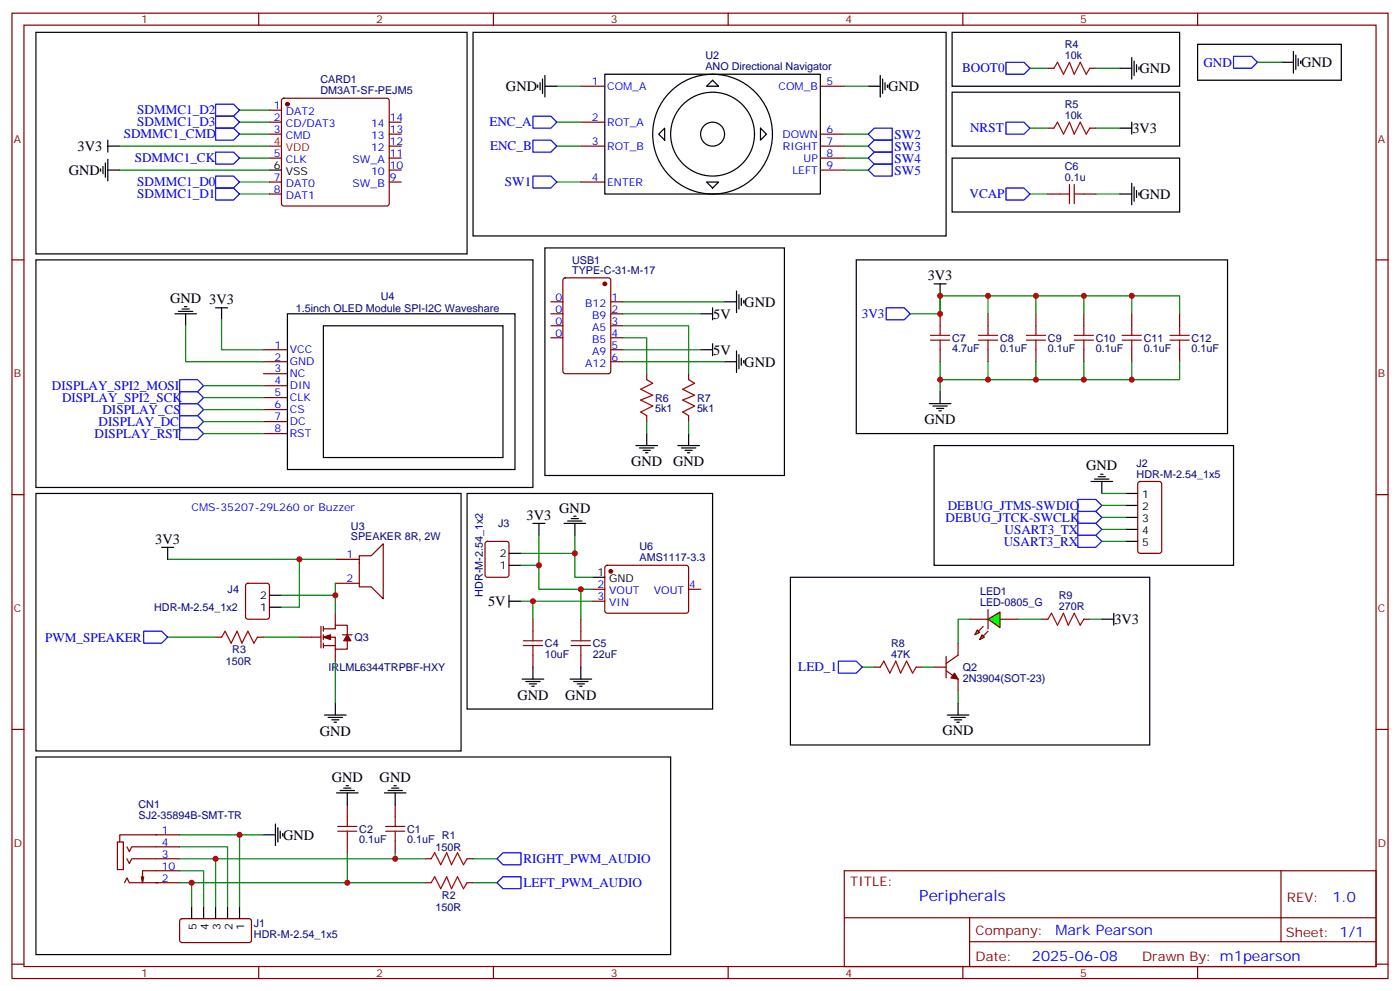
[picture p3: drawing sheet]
<svg xmlns="http://www.w3.org/2000/svg" width="412mm" height="292mm" viewBox="0 0 412 292" stroke-linecap="round" stroke-linejoin="round" font-family="sans-serif">
<g fill="none" stroke="#870000" stroke-width=".35">
<path d="M3.5 3.9h405.4v284.3h-405.4zM7.1 7.4h398.2v277.3h-398.2zM76.2 3.9v3.5M145.3 3.9v3.5M214.5 3.9v3.5M283.6 3.9v3.5M352.8 3.9v3.5M79.4 32.5h3.5M79.4 36h3.5M79.4 39.5h3.5M83.1 29.1l.5-.2h30.3l.5 .2 .3 .5v30.4l-.3 .5-.5 .2h-30.3l-.5-.3-.2-.4v-30.4zM114.7 36h3.5"/>
<path d="M114.7 39.5h3.5M171.1 36h7.1M171.1 25.4h7.1M241.7 39.5h7M241.7 25.4h7M308.7 20.1h1.7M308.7 37.7h1.7M321 20.1h1.8M321 37.7h1.8M79.4 46.6h3.5M79.4 53.6h3.5M79.4 57.2h3.5"/>
<path d="M114.7 46.6h3.5M114.7 53.6h3.5M114.7 50.1h3.5M114.7 43h3.5M171.1 53.6h7.1M171.1 43h7.1M241.7 46.6h7M241.7 50.1h7M241.7 43h7M308.7 57.2h3.5M319.3 57.2h3.5M3.5 76.6h3.6"/>
<path d="M405.3 76.6h3.6M162.3 88.9h3.5M162.3 92.4h3.5M162.3 96h3.5M162.3 99.5h3.5M166 82.1l.5-.3h12.7l.7 .5v27.1l-.4 .6-13 .1-.6-.5-.1-27zM179.9 88.9h3.5M179.9 92.4h3.5M179.9 96h3.5M179.9 99.5h3.5M276.9 92.4v3.6M291 92.4v3.6"/>
<path d="M305.2 92.4v3.6M319.3 92.4v3.6M333.4 92.4v3.6M347.5 92.4v3.6M77.6 103h7.1M77.6 106.5h7.1M77.6 110.1h7.1M77.6 113.6h7.1M77.6 117.1h7.1M179.9 103h3.5M179.9 106.5h3.5M190.5 110.1v1.7"/>
<path d="M202.8 110.1v1.7M276.9 103v3.5M291 103v3.5M305.2 103v3.5M319.3 103v3.5M333.4 103v3.5M347.5 103v3.5M77.6 120.7h7.1M77.6 124.2h7.1M77.6 127.7h7.1M190.5 122.4v1.8M202.8 122.4v1.8"/>
<path d="M3.5 145.7h3.6M143.1 159.7l.5-.2h5.6l.7 .4v9.4l-.4 .7h-5.9l-.7-.4v-9.4zM335.4 142l.4-.2h5.7l.6 .4 .1 20.1-.5 .6-5.9 .1-.6-.5-.1-20zM405.3 145.7h3.6M98.8 171.8h7M98.8 164.7h7M105.8 163.7h3.6l3.5-3.5v16.2l-3.5-3.5h-3.6zM174.6 173.6h3.6M174.6 177.1h3.6M178.4 166.7l.5-.2 23.5 .1 .4 .6v13l-.7 .4h-23.5l-.4-.7v-12.7zM202.8 173.6h3.6M63.5 187.7h1.8"/>
<path d="M75.8 187.7h1.8M157 182.4v3.5M157 193v3.5M171.1 182.4v3.5M171.1 193v3.5M257.5 196.5h1.8M269.9 196.5h1.7M275.2 196.5h3.5M278.7 197.6l3.5 2.4v3.6M278.7 193.3v6.4M282.2 189.4v3.6l-3.5 2.4M285.8 182.4h5.2"/>
<path d="M294.6 182.4h5.3M3.5 214.8h3.6M405.3 214.8h3.6M102.3 237.1v3.5M116.4 237.1v3.5M34.6 248h1.7v8.1h-1.7zM36.7 260l.7-1.4 .7 1.4h8.5M37.4 249.4l.7 1.4 .7-1.4h14.1M37.4 252.9l.7 1.5 .7-1.5h14.1M42.3 258.2l-.3 1.8M45.9 245.9h7M45.9 260h7"/>
<path d="M46.2 245.9h-10.9v2.1M52.9 256.5h-10.9v3.5l-.4-1.8M102.3 247.7v3.5M116.4 247.7v3.5M125.2 252.9h1.8M125.2 260h1.8M137.6 252.9h1.7M137.6 260h1.7M248.7 256.5h156.6v28.2h-156.6zM377.3 256.5v20.9M53.2 270.8l.4-.2h20.1l.4 .7-.1 5.9-.6 .4h-20.1l-.4-.7v-5.6zM248.7 270.3h156.5"/>
<path d="M285.6 277.4h119.6M285.6 270.3v14.1M3.5 284h3.6M76.2 284.7v3.5M145.3 284.7v3.5M214.5 284.7v3.5M283.6 284.7v3.5M352.8 284.7v3.5M405.3 284h3.6"/>
</g>
<g fill="#870000" stroke="#870000" stroke-width=".35">
<path d="M281.2 198.3l1 1.7-2.1-.3z"/>
<circle cx="84.7" cy="30.7" r=".53"/>
<circle cx="179.9" cy="168.3" r=".53"/>
<circle cx="178.2" cy="83.6" r=".53"/>
</g>
<path d="M79.4 43h3.5" fill="none" stroke="#f00" stroke-width=".35"/>
<g fill="none" stroke="#000" stroke-width=".35">
<path d="M10.6 9.5h127v65.3h-127zM139.3 9.5h139.4v60h-139.4zM280.5 9.5h67v15.9h-67zM333.4 16.9v6.4M334.1 18v4.2M334.8 19.1v2.1M335.5 19.8v.7M352.8 13.1h42.3v10.5h-42.3zM377.5 18.3h3.5M381 15.2v6.3M381.7 16.2v4.3M382.4 17.3v2.1"/>
<path d="M383.1 18v.7M158.4 25v.8M159.1 24.3v2.2M159.8 23.3v4.2M160.5 25.4h3.5M160.5 22.2v6.4M178.2 21.9h63.5v35.3h-63.5zM194 39.5l1.8-1.8v3.6zM208.1 25.4l1.8-1.8 1.8 1.8zM224 37.7l1.8 1.8-1.8 1.8zM255.8 25.4h3.5M259.3 22.2v6.4"/>
<path d="M260 23.3v4.2M260.7 24.3v2.2M261.4 25v.8M280.5 27.2h67v15.8h-67zM329.8 20.1h3.6M329.8 37.7h3.6M333.4 36v3.5M29.6 49.7v.7M30.3 49v2.2M31 48v4.2M31.7 50.1h3.6M31.7 41.3v3.5"/>
<path d="M31.7 46.9v6.4M31.7 43h3.6M79.4 50.1h3.5M208.1 53.6h3.6l-1.8 1.8zM280.5 46.6h67v15.8h-67zM329.8 57.2h3.6M333.4 54v6.3M334.1 55v4.3M334.8 56.1v2.1M335.5 56.8v.7M10.6 76.6h146.4v67h-146.4zM160.5 73h70.6v67.1h-70.6z"/>
<path d="M252.2 76.6h109.4v51.1h-109.4zM51.5 92.4h6.4M52.6 91.7h4.2M53.6 91h2.1M54.3 90.3h.7M54.7 92.4v3.6M63.5 90.7h3.5M65.3 90.7v3.5M84.7 92.4h67v45.9h-67zM95.2 96h53v38.8h-53zM206.4 92.4h3.5M209.9 90.7v3.5"/>
<path d="M213.4 88.9h3.6M217 85.7v6.4M217.7 86.8v4.2M218.4 87.8v2.2M219.1 88.5v.8M275.2 83.6h3.5M276.9 83.6v3.5M206.4 103h3.5M209.9 101.2v3.6M213.4 106.5h3.6M217 103.4v6.3M217.7 104.4v4.3"/>
<path d="M218.4 105.5v2.1M219.1 106.2v.7M273.8 118.9h6.3M274.8 119.6h4.2M276.9 115.4v3.5M187.3 131.2h6.4M188.4 131.9h4.2M189.4 132.6h2.2M190.1 133.4h.8M190.5 127.7v3.5M199.7 131.2h6.3M200.7 131.9h4.3"/>
<path d="M201.8 132.6h2.1M202.5 133.4h.7M202.8 127.7v3.5M275.2 131.2h88.2v35.3h-88.2zM275.9 120.3h2.1M276.6 121h.7M324.2 139.7h.7M10.6 145.3h125.2v75.9h-125.2zM137.6 145.3h72.3v63.5h-72.3zM157 154.2h3.5M158.7 154.2v3.5M166.2 154.2h6.3"/>
<path d="M167.2 153.5h4.2M168.3 152.8h2.1M169 152h.7M169.3 154.2v3.5M321.4 141.8h6.3M322.4 141.1h4.3M323.5 140.4h2.1M324.6 141.8v3.5M331.6 145.3h3.5M331.6 148.9h3.5M331.6 152.4h3.5M331.6 155.9h3.5"/>
<path d="M331.6 159.5h3.5M47.6 161.2h3.6M49.4 161.2v3.5M149.9 177.1h3.6M149.9 175.3v3.6M149.9 166.5h3.6M149.9 163h3.6M174.6 170h3.6M157 196.5v3.5M171.1 196.5v3.5M95.6 210.6h6.4M96.7 211.3h4.2"/>
<path d="M97.7 212h2.1M98.4 212.7h.7M98.8 207.1v3.5M153.8 200h6.4M154.9 200.7h4.2M155.9 201.4h2.1M156.6 202.1h.7M167.9 200h6.4M169 200.7h4.2M170 201.4h2.2M170.7 202.1h.7M10.6 223h187v58.2h-187z"/>
<path d="M99.1 233.5h6.4M100.2 232.8h4.2M101.2 232.1h2.2M102 231.4h.7M102.3 233.5v3.6M113.2 233.5h6.4M114.3 232.8h4.2M115.4 232.1h2.1M116.1 231.4h.7M116.4 233.5v3.6M77.6 245.9h3.5M81.1 242.7v6.4"/>
<path d="M81.8 243.8v4.2M82.5 244.8v2.1M83.3 245.5v.7M56.4 267.1v3.5M60 267.1v3.5M63.5 267.1v3.5M67 267.1v3.5M70.6 267.1v3.5"/>
<circle cx="209.9" cy="39.5" r="17.6"/>
<circle cx="209.9" cy="39.5" r="12.3"/>
<circle cx="209.9" cy="39.5" r="3.5"/>
</g>
<g fill="none" stroke="#00f" stroke-width=".35">
<path d="M296.3 18.3h5.3l1.8 1.8-1.8 1.8h-5.3zM363.4 16.6h5.3l1.7 1.7-1.7 1.8h-5.3zM63.5 37.7h5.3l1.8 1.8-1.8 1.8h-5.3zM63.5 34.2h5.3l1.8 1.8-1.8 1.7h-5.3zM63.5 30.7h5.3l1.8 1.8-1.8 1.7h-5.3zM157 34.2h5.3l1.7 1.8-1.7 1.7h-5.3zM255.8 39.5l1.7-1.8h5.3v3.6h-5.3zM296.3 36h5.3l1.8 1.7-1.8 1.8h-5.3zM63.5 44.8h5.3l1.8 1.8-1.8 1.7h-5.3zM63.5 55.4h5.3l1.8 1.8-1.8 1.7h-5.3zM63.5 51.9h5.3l1.8 1.7-1.8 1.8h-5.3zM157 41.3h5.3l1.7 1.7-1.7 1.8h-5.3z"/>
<path d="M157 51.9h5.3l1.7 1.7-1.7 1.8h-5.3zM255.8 43l1.7-1.7h5.3v3.5h-5.3zM255.8 46.6l1.7-1.8h5.3v3.5h-5.3zM255.8 50.1l1.7-1.8h5.3v3.6h-5.3zM296.3 55.4h5.3l1.8 1.8-1.8 1.7h-5.3zM261.1 90.7h5.2l1.8 1.7-1.8 1.8h-5.2zM52.9 118.9h5.3l1.8 1.8-1.8 1.7h-5.3zM52.9 115.4h5.3l1.8 1.7-1.8 1.8h-5.3zM52.9 111.8h5.3l1.8 1.8-1.8 1.8h-5.3zM52.9 125.9h5.3l1.8 1.8-1.8 1.8h-5.3zM52.9 122.4h5.3l1.8 1.8-1.8 1.7h-5.3zM317.5 147.1h5.3l1.8 1.8-1.8 1.7h-5.3z"/>
<path d="M317.5 150.6h5.3l1.8 1.8-1.8 1.8h-5.3zM317.5 157.7h5.3l1.8 1.8-1.8 1.7h-5.3zM317.5 154.2h5.3l1.8 1.7-1.8 1.8h-5.3zM42.3 185.9h5.3l1.8 1.8-1.8 1.7h-5.3zM246.9 194.7h5.3l1.8 1.8-1.8 1.8h-5.3zM146.4 260l1.8-1.8h5.3v3.6h-5.3zM146.4 252.9l1.8-1.7h5.3v3.5h-5.3z"/>
</g>
<g fill="none" stroke="#008700" stroke-width=".35">
<path d="M370.4 18.3h7.1M70.6 32.5h8.8M70.6 36h8.8M70.6 39.5h8.8M164 36h7.1M164 25.4h7.1M248.7 39.5h7.1M248.7 25.4h7.1M303.4 20.1h5.3M303.4 37.7h5.3M322.8 20.1h7M322.8 37.7h7"/>
<path d="M35.3 50.1h44.1M35.3 43h44.1M70.6 46.6h8.8M70.6 53.6h8.8M70.6 57.2h8.8M164 53.6h7.1M164 43h7.1M248.7 46.6h7.1M248.7 50.1h7.1M248.7 43h7.1M303.4 57.2h5.3M322.8 57.2h7"/>
<path d="M54.7 96v10.5h22.9M65.3 94.2v8.8h12.3M183.4 99.5h7.1v10.6M183.4 96h19.4v14.1M183.4 88.9h30M183.4 92.4h23M276.9 87.1v5.3h-8.8M276.9 87.1h70.6v5.3M276.9 87.1v5.3M291 87.1v5.3M305.2 87.1v5.3M319.3 87.1v5.3"/>
<path d="M333.4 87.1v5.3M60 113.6h17.6M60 117.1h17.6M183.4 106.5h30M183.4 103h23M276.9 106.5v5.3M291 106.5v5.3M305.2 106.5v5.3M319.3 106.5v5.3M333.4 106.5v5.3M347.5 106.5v5.3h-70.6v3.6M60 120.7h17.6"/>
<path d="M60 124.2h17.6M60 127.7h17.6M190.5 124.2v3.5M202.8 124.2v3.5M158.7 157.7v15.9h15.9M169.3 157.7v12.3h5.3M324.6 145.3h7M324.6 148.9h7M324.6 152.4h7M324.6 155.9h7M324.6 159.5h7M49.4 164.7h49.4"/>
<path d="M153.5 177.1h21.1M153.5 166.5h5.2M153.5 163h15.8M157 177.1v5.3M171.1 173.6v8.8M49.4 187.7h14.1M52.9 249.4h14.1v17.7M52.9 256.5h7.1v10.6M52.9 245.9h24.7M52.9 252.9h72.3M52.9 260h72.3M56.4 260v7.1"/>
<path d="M63.5 252.9v14.2M70.6 245.9v21.2M102.3 251.2v8.8M116.4 251.2v1.7M139.3 252.9h7.1M139.3 260h7.1"/>
</g>
<g fill="none" stroke="#a10000" stroke-width=".35">
<path d="M310.4 20.1l1.1-1.8 1.8 3.6 1.7-3.6 1.4 3.6 1.8-3.6 1.8 3.6 1-1.8M310.4 37.7l1.1-1.7 1.8 3.5 1.7-3.5 1.4 3.5 1.8-3.5 1.8 3.5 1-1.8M312.2 57.2h2.8M315 54.3v5.7M316.4 57.2h2.9M316.4 54.3v5.7M274.1 98.8h5.7M276.9 96v2.8M288.2 98.8h5.7M291 96v2.8M302.3 98.8h5.7M305.2 96v2.8"/>
<path d="M316.4 98.8h5.7M319.3 96v2.8M330.6 98.8h5.6M333.4 96v2.8M344.7 98.8h5.6M347.5 96v2.8M190.5 111.8l1.8 1.1-3.6 1.8 3.6 1.7-3.6 1.4 3.6 1.8-3.6 1.8 1.8 1M202.8 111.8l1.8 1.1-3.5 1.8 3.5 1.7-3.5 1.4 3.5 1.8-3.5 1.8 1.7 1M274.1 100.2h5.7M276.9 100.2v2.8M288.2 100.2h5.7M291 100.2v2.8"/>
<path d="M302.3 100.2h5.7M305.2 100.2v2.8M316.4 100.2h5.7M319.3 100.2v2.8M330.6 100.2h5.6M333.4 100.2v2.8M344.7 100.2h5.6M347.5 100.2v2.8M65.3 187.7l1-1.8 1.8 3.5 1.7-3.5 1.5 3.5 1.7-3.5 1.8 3.5 1-1.7M154.2 188.7h5.6M154.2 190.1h5.6M157 185.9v2.8"/>
<path d="M157 190.1v2.9M168.3 188.7h5.6M168.3 190.1h5.6M171.1 185.9v2.8M171.1 190.1v2.9M259.3 196.5l1-1.8 1.8 3.6 1.8-3.6 1.4 3.6 1.8-3.6 1.7 3.6 1.1-1.8M99.5 244.8h5.6M99.5 243.4h5.6M102.3 240.6v2.8M102.3 244.8v2.9M113.6 244.8h5.6M113.6 243.4h5.6"/>
<path d="M116.4 240.6v2.8M116.4 244.8v2.9M127 252.9l1.1-1.7 1.7 3.5 1.8-3.5 1.4 3.5 1.8-3.5 1.7 3.5 1.1-1.8M127 260l1.1-1.8 1.7 3.6 1.8-3.6 1.4 3.6 1.8-3.6 1.7 3.6 1.1-1.8"/>
</g>
<g fill="#0f0" stroke="#870000" stroke-width=".35">
<path d="M287.9 185.6l.7 .7-1.4 .7z"/>
<path d="M289.3 187l.7 .7-1.4 .7z"/>
</g>
<g fill="#870000" stroke="#870000" stroke-width=".35">
<path d="M289.6 184.5l-1.4 1.4z"/>
<path d="M291 185.9l-1.4 1.4z"/>
</g>
<path d="M291 179.6v5.6z" fill="#f00" stroke="#870000" stroke-width=".35"/>
<path d="M291 182.4l3.6-2.1v4.6z" fill="#0f0" stroke="#870000" stroke-width=".35"/>
<path d="M308.7 182.4l1-1.8 1.8 3.6 1.8-3.6 1.4 3.6 1.7-3.6 1.8 3.6 1.1-1.8" fill="none" stroke="#a10000" stroke-width=".35"/>
<g fill="none" stroke="#870000" stroke-width=".35">
<path d="M72.6 172l.4-.2h5.7l.6 .4 .1 9.5-.5 .6-5.9 .1-.6-.5-.1-9.4zM88.2 187.7h6.3M94.5 184.5v6.4M95.2 187.7h3.6v3.5h3.5v-3.5M95.2 185.2h3.6v-1h3.5v2.8M95.2 184.5v1.4M95.2 187v1.4M95.2 189.4v1.5M95.2 190.1h3.6M98.8 180.6v3.6M98.8 191.2v3.5M100.9 187h2.8"/>
<path d="M306.9 182.4h1.8M319.3 182.4h1.7"/>
</g>
<path d="M79.4 178.9h3.5M79.4 175.3h3.5M232.8 170h105.9v49.4h-105.9zM324.6 182.4h3.5M328.1 180.6v3.6M279 210.6h6.4M280.1 211.3h4.2M281.2 212h2.1M281.9 212.7h.7M282.2 207.1v3.5" fill="none" stroke="#000" stroke-width=".35"/>
<path d="M82.9 175.3h15.9M88.2 164.7v14.2h-5.3M98.8 171.8v8.8M77.6 187.7h10.6M98.8 194.7v12.4M254 196.5h3.5M271.6 196.5h3.6M285.8 182.4h-3.6v7M299.9 182.4h7M321 182.4h3.6M282.2 203.6v3.5" fill="none" stroke="#008700" stroke-width=".35"/>
<g fill="#870000" stroke="#870000" stroke-width=".35">
<path d="M102.3 187l1.1 1.7h-2.2z"/>
<path d="M95.2 187.7l2.2-.7v1.4z"/>
</g>
<g fill="#c00">
<circle cx="70.6" cy="245.9" r=".88"/>
<circle cx="63.5" cy="252.9" r=".88"/>
<circle cx="56.4" cy="260" r=".88"/>
<circle cx="116.4" cy="252.9" r=".88"/>
<circle cx="102.3" cy="260" r=".88"/>
<circle cx="157" cy="177.1" r=".88"/>
<circle cx="171.1" cy="173.6" r=".88"/>
<circle cx="276.9" cy="92.4" r=".88"/>
<circle cx="276.9" cy="87.1" r=".88"/>
<circle cx="291" cy="87.1" r=".88"/>
<circle cx="305.2" cy="87.1" r=".88"/>
<circle cx="319.3" cy="87.1" r=".88"/>
<circle cx="333.4" cy="87.1" r=".88"/>
<circle cx="276.9" cy="111.8" r=".88"/>
<circle cx="291" cy="111.8" r=".88"/>
<circle cx="305.2" cy="111.8" r=".88"/>
<circle cx="319.3" cy="111.8" r=".88"/>
<circle cx="333.4" cy="111.8" r=".88"/>
<circle cx="158.8" cy="166.5" r=".88"/>
<circle cx="169.3" cy="163" r=".88"/>
<circle cx="88.2" cy="164.7" r=".88"/>
<circle cx="98.8" cy="175.3" r=".88"/>
</g>
<text font-size="4.6" fill="#00f" x="270.8" y="265.5">Peripherals</text>
<g font-size="4.2">
<text x="335.7" y="21.5">GND</text>
<text x="383.3" y="19.8">GND</text>
<text x="149" y="26.8">GND</text>
<text x="261.6" y="26.8">GND</text>
<text x="333.6" y="39.2">3V3</text>
<text x="22.9" y="44.5">3V3</text>
<text x="20.3" y="51.5">GND</text>
<text x="335.7" y="58.6">GND</text>
<text x="273.3" y="82.6">3V3</text>
<text x="50.1" y="89.3">GND 3V3</text>
<text x="210.1" y="93.9">5V</text>
<text x="219.3" y="90.3">GND</text>
<text x="210.1" y="104.4">5V</text>
<text x="219.3" y="108">GND</text>
<text x="272.3" y="124.9">GND</text>
<text x="185.9" y="137.2">GND</text>
<text x="198.3" y="137.2">GND</text>
<text x="320" y="138.6">GND</text>
<text x="155.1" y="153">3V3</text>
<text x="164.7" y="151">GND</text>
<text x="45.7" y="160.1">3V3</text>
<text x="143.7" y="178.5">5V</text>
<text x="328.3" y="183.8">3V3</text>
<text x="152.4" y="206.1">GND</text>
<text x="166.5" y="206.1">GND</text>
<text x="94.2" y="216.7">GND</text>
<text x="277.6" y="216.6">GND</text>
<text x="97.7" y="230.4">GND</text>
<text x="111.8" y="230.4">GND</text>
<text x="83.4" y="247.3">GND</text>
</g>
<g font-size="4.2" fill="#00f">
<text x="392.5" y="265.7">1.0</text>
<text x="310.9" y="275.3">Mark Pearson</text>
<text x="304" y="283.1">2025-06-08</text>
</g>
<g font-size="3.9" fill="#00f">
<text x="283.4" y="21.3">BOOT0</text>
<text x="354.5" y="19.6">GND</text>
<text x="40.4" y="33.7">SDMMC1_D2</text>
<text x="36.4" y="40.7">SDMMC1_CMD</text>
<text x="40.4" y="37.2">SDMMC1_D3</text>
<text x="144.2" y="37.2">ENC_A</text>
<text x="263.5" y="40.9">SW2</text>
<text x="285.8" y="39">NRST</text>
<text x="39.7" y="47.8">SDMMC1_CK</text>
<text x="144.4" y="44.3">ENC_B</text>
<text x="263.5" y="44.4">SW3</text>
<text x="263.5" y="47.9">SW4</text>
<text x="263.5" y="51.5">SW5</text>
<text x="40.4" y="58.4">SDMMC1_D1</text>
<text x="40.4" y="54.9">SDMMC1_D0</text>
<text x="148.8" y="54.8">SW1</text>
<text x="285.6" y="58.4">VCAP</text>
<text x="253.9" y="93.7">3V3</text>
<text x="15.3" y="114.8">DISPLAY_SPI2_MOSI</text>
<text x="18.3" y="118.4">DISPLAY_SPI2_SCK</text>
<text x="29" y="125.4">DISPLAY_DC</text>
<text x="30.2" y="121.9">DISPLAY_CS</text>
<text x="27.9" y="128.9">DISPLAY_RST</text>
<text x="278.5" y="153.6">DEBUG_JTCK-SWCLK</text>
<text x="279.2" y="150.1">DEBUG_JTMS-SWDIO</text>
<text x="295.7" y="160.7">USART3_RX</text>
<text x="295.9" y="157.2">USART3_TX</text>
<text x="13.3" y="188.9">PWM_SPEAKER</text>
<text x="235.2" y="197.7">LED_1</text>
<text x="154.2" y="254.3">RIGHT_PWM_AUDIO</text>
<text x="154.2" y="261.4">LEFT_PWM_AUDIO</text>
</g>
<g font-size="3.9" fill="#800">
<text x="250.5" y="261.1">TITLE:</text>
<text x="379.1" y="265.7">REV:</text>
<text x="287.4" y="275.3">Company:</text>
<text x="378.7" y="275.9">Sheet: 1/1</text>
<text x="287.4" y="282.9">Date:</text>
<text x="336.4" y="283">Drawn By: m1pearson</text>
</g>
<g font-size="3.2" fill="#800">
<text x="41.6" y="6.9">1</text>
<text x="110.8" y="6.9">2</text>
<text x="179.9" y="6.9">3</text>
<text x="249.1" y="6.9">4</text>
<text x="318.2" y="6.9">5</text>
<text x="4.1" y="42">A</text>
<text x="405.9" y="42">A</text>
<text x="4.1" y="111.1">B</text>
<text x="405.9" y="111.1">B</text>
<text x="4.1" y="180.3">C</text>
<text x="405.9" y="180.3">C</text>
<text x="4.1" y="249.4">D</text>
<text x="405.9" y="249.4">D</text>
<text x="41.6" y="287.7">1</text>
<text x="110.8" y="287.7">2</text>
<text x="179.9" y="287.7">3</text>
<text x="249.1" y="287.7">4</text>
<text x="318.2" y="287.7">5</text>
</g>
<g font-size="3.2" fill="#000080">
<text x="207.8" y="17.5">U2</text>
<text x="313.6" y="17.3">10k</text>
<text x="313.6" y="14.1">R4</text>
<text x="207.8" y="20.6">ANO Directional Navigator</text>
<text x="94.4" y="27.7">DM3AT-SF-PEJM5</text>
<text x="94.4" y="24.5">CARD1</text>
<text x="313.6" y="34.9">10k</text>
<text x="313.6" y="31.8">R5</text>
<text x="313.6" y="53.3">0.1u</text>
<text x="313.6" y="50.1">C6</text>
<text x="168.5" y="77.6">USB1</text>
<text x="168.5" y="80.8">TYPE-C-31-M-17</text>
<text x="112.2" y="88.2">U4</text>
<text x="87.1" y="91.8">1.5inch OLED Module SPI-I2C Waveshare</text>
<text x="280.5" y="100.6">C7</text>
<text x="294.6" y="100.6">C8</text>
<text x="308.7" y="100.6">C9</text>
<text x="322.8" y="100.6">C10</text>
<text x="336.9" y="100.6">C11</text>
<text x="351" y="100.6">C12</text>
<text x="280.5" y="103.8">4.7uF</text>
<text x="294.6" y="103.8">0.1uF</text>
<text x="308.7" y="103.8">0.1uF</text>
<text x="322.8" y="103.8">0.1uF</text>
<text x="336.9" y="103.8">0.1uF</text>
<text x="351" y="103.8">0.1uF</text>
<text x="193" y="118.3">R6</text>
<text x="205.3" y="118.3">R7</text>
<text x="193" y="121.4">5k1</text>
<text x="205.3" y="121.4">5k1</text>
<text x="334.8" y="137.6">J2</text>
<text x="334.8" y="140.8">HDR-M-2.54_1x5</text>
<text x="103.4" y="156">U3</text>
<text x="146.8" y="155.3">J3</text>
<text x="103.4" y="159.1">SPEAKER 8R, 2W</text>
<text x="188.4" y="165.3">AMS1117-3.3</text>
<text x="188.4" y="162.1">U6</text>
<text x="45.4" y="180">HDR-M-2.54_1x2</text>
<text x="67.1" y="174.7">J4</text>
<text x="142.2" y="175.8" transform="rotate(-90 142.2 175.8)">HDR-M-2.54_1x2</text>
<text x="288.7" y="178.5">LED-0805_G</text>
<text x="288.7" y="175.4">LED1</text>
<text x="311.9" y="179.6">270R</text>
<text x="311.9" y="176.4">R9</text>
<text x="104.4" y="188.8">Q3</text>
<text x="160.5" y="190.6">C4</text>
<text x="174.6" y="190.6">C5</text>
<text x="262.5" y="190.5">R8</text>
<text x="66.5" y="195.9">150R</text>
<text x="68.4" y="192.4">R3</text>
<text x="96.8" y="197.6">IRLML6344TRPBF-HXY</text>
<text x="160.5" y="193.7">10uF</text>
<text x="174.6" y="193.7">22uF</text>
<text x="262.5" y="193.7">47K</text>
<text x="283.6" y="197.6">Q2</text>
<text x="283.6" y="200.8">2N3904(SOT-23)</text>
<text x="40.8" y="238">CN1</text>
<text x="40.8" y="241.1">SJ2-35894B-SMT-TR</text>
<text x="105.8" y="245.3">C2</text>
<text x="119.9" y="245.3">C1</text>
<text x="105.8" y="248.4">0.1uF</text>
<text x="119.9" y="248.4">0.1uF</text>
<text x="128.3" y="250.6">150R</text>
<text x="130.2" y="247">R1</text>
<text x="128.3" y="268.2">150R</text>
<text x="130.2" y="264.7">R2</text>
<text x="74.8" y="273.1">J1</text>
<text x="74.8" y="276.3">HDR-M-2.54_1x5</text>
</g>
<g font-size="3.2" fill="#00f">
<text x="174.4" y="25">1</text>
<text x="178.9" y="26.5">COM_A</text>
<text x="229.4" y="26.5">COM_B</text>
<text x="243.4" y="25">5</text>
<text x="80.7" y="32.1">1</text>
<text x="80.7" y="35.6">2</text>
<text x="84.2" y="33.9">DAT2</text>
<text x="114.8" y="35.6">14</text>
<text x="174.4" y="35.6">2</text>
<text x="80.7" y="39.2">3</text>
<text x="84.2" y="37.4">CD/DAT3</text>
<text x="84.2" y="40.9">CMD</text>
<text x="109.3" y="40.9">13</text>
<text x="109.3" y="37.4">14</text>
<text x="114.8" y="39.2">13</text>
<text x="178.9" y="37">ROT_A</text>
<text x="230.5" y="40.6">DOWN</text>
<text x="243.4" y="39.2">6</text>
<text x="80.7" y="46.2">5</text>
<text x="84.2" y="48">CLK</text>
<text x="103.9" y="48">SW_A</text>
<text x="109.3" y="44.5">12</text>
<text x="114.8" y="46.2">11</text>
<text x="114.8" y="42.7">12</text>
<text x="174.4" y="42.7">3</text>
<text x="178.9" y="44.1">ROT_B</text>
<text x="230.6" y="44.1">RIGHT</text>
<text x="236.7" y="47.6">UP</text>
<text x="243.4" y="42.7">7</text>
<text x="243.4" y="46.2">8</text>
<text x="80.7" y="53.3">7</text>
<text x="109.3" y="51.5">10</text>
<text x="114.8" y="53.3">9</text>
<text x="114.8" y="49.7">10</text>
<text x="174.4" y="53.3">4</text>
<text x="233.4" y="51.2">LEFT</text>
<text x="243.4" y="49.7">9</text>
<text x="80.7" y="56.8">8</text>
<text x="84.2" y="55">DAT0</text>
<text x="84.2" y="58.6">DAT1</text>
<text x="103.9" y="55">SW_B</text>
<text x="178.9" y="54.7">ENTER</text>
<text x="163.6" y="88.5">0</text>
<text x="180.1" y="88.5">1</text>
<text x="163.6" y="92.1">0</text>
<text x="163.6" y="95.6">0</text>
<text x="172.4" y="90.3">B12</text>
<text x="174.4" y="93.8">B9</text>
<text x="180.1" y="92.1">2</text>
<text x="180.1" y="95.6">3</text>
<text x="163.6" y="99.1">0</text>
<text x="174.4" y="100.9">B5</text>
<text x="174.4" y="97.4">A5</text>
<text x="180.1" y="99.1">4</text>
<text x="80.9" y="102.7">1</text>
<text x="80.9" y="106.2">2</text>
<text x="85.4" y="104.1">VCC</text>
<text x="85.4" y="107.6">GND</text>
<text x="172.4" y="108">A12</text>
<text x="174.4" y="104.4">A9</text>
<text x="180.1" y="102.7">5</text>
<text x="180.1" y="106.2">6</text>
<text x="80.9" y="109.7">3</text>
<text x="80.9" y="113.2">4</text>
<text x="85.4" y="111.1">NC</text>
<text x="80.9" y="116.8">5</text>
<text x="85.4" y="114.7">DIN</text>
<text x="85.4" y="118.2">CLK</text>
<text x="80.9" y="120.3">6</text>
<text x="80.9" y="123.8">7</text>
<text x="85.4" y="121.7">CS</text>
<text x="85.4" y="125.2">DC</text>
<text x="80.9" y="127.4">8</text>
<text x="85.4" y="128.8">RST</text>
<text x="56.4" y="150.6">CMS-35207-29L260 or Buzzer</text>
<text x="102.1" y="164.4">1</text>
<text x="102.1" y="171.5">2</text>
<text x="176" y="173.2">2</text>
<text x="203" y="173.2">4</text>
<text x="176" y="176.7">3</text>
<text x="179.5" y="175">VOUT</text>
<text x="179.5" y="178.5">VIN</text>
<text x="192.6" y="175">VOUT</text>
<text x="47.6" y="245.5">1</text>
<text x="47.6" y="249.1">4</text>
<text x="47.6" y="252.6">3</text>
<text x="47.6" y="256.1">10</text>
<text x="47.6" y="259.6">2</text>
</g>
<g font-size="3.2" fill="#f00">
<text x="80.7" y="42.7">4</text>
<text x="84.2" y="44.5">VDD</text>
</g>
<g font-size="3.2">
<text x="80.7" y="49.7">6</text>
<text x="84.2" y="51.5">VSS</text>
<text x="336.4" y="146.8">1</text>
<text x="336.4" y="150.3">2</text>
<text x="336.4" y="153.8">3</text>
<text x="336.4" y="157.3">4</text>
<text x="336.4" y="160.9">5</text>
<text x="147.2" y="167.6">1</text>
<text x="147.2" y="164">2</text>
<text x="176" y="169.7">1</text>
<text x="179.5" y="171.5">GND</text>
<text x="76.7" y="179.9">1</text>
<text x="76.7" y="176.4">2</text>
<text x="57.9" y="273.9" transform="rotate(-90 57.9 273.9)">5</text>
<text x="61.4" y="273.9" transform="rotate(-90 61.4 273.9)">4</text>
<text x="64.9" y="273.9" transform="rotate(-90 64.9 273.9)">3</text>
<text x="68.4" y="273.9" transform="rotate(-90 68.4 273.9)">2</text>
<text x="72" y="273.9" transform="rotate(-90 72 273.9)">1</text>
</g>
</svg>
